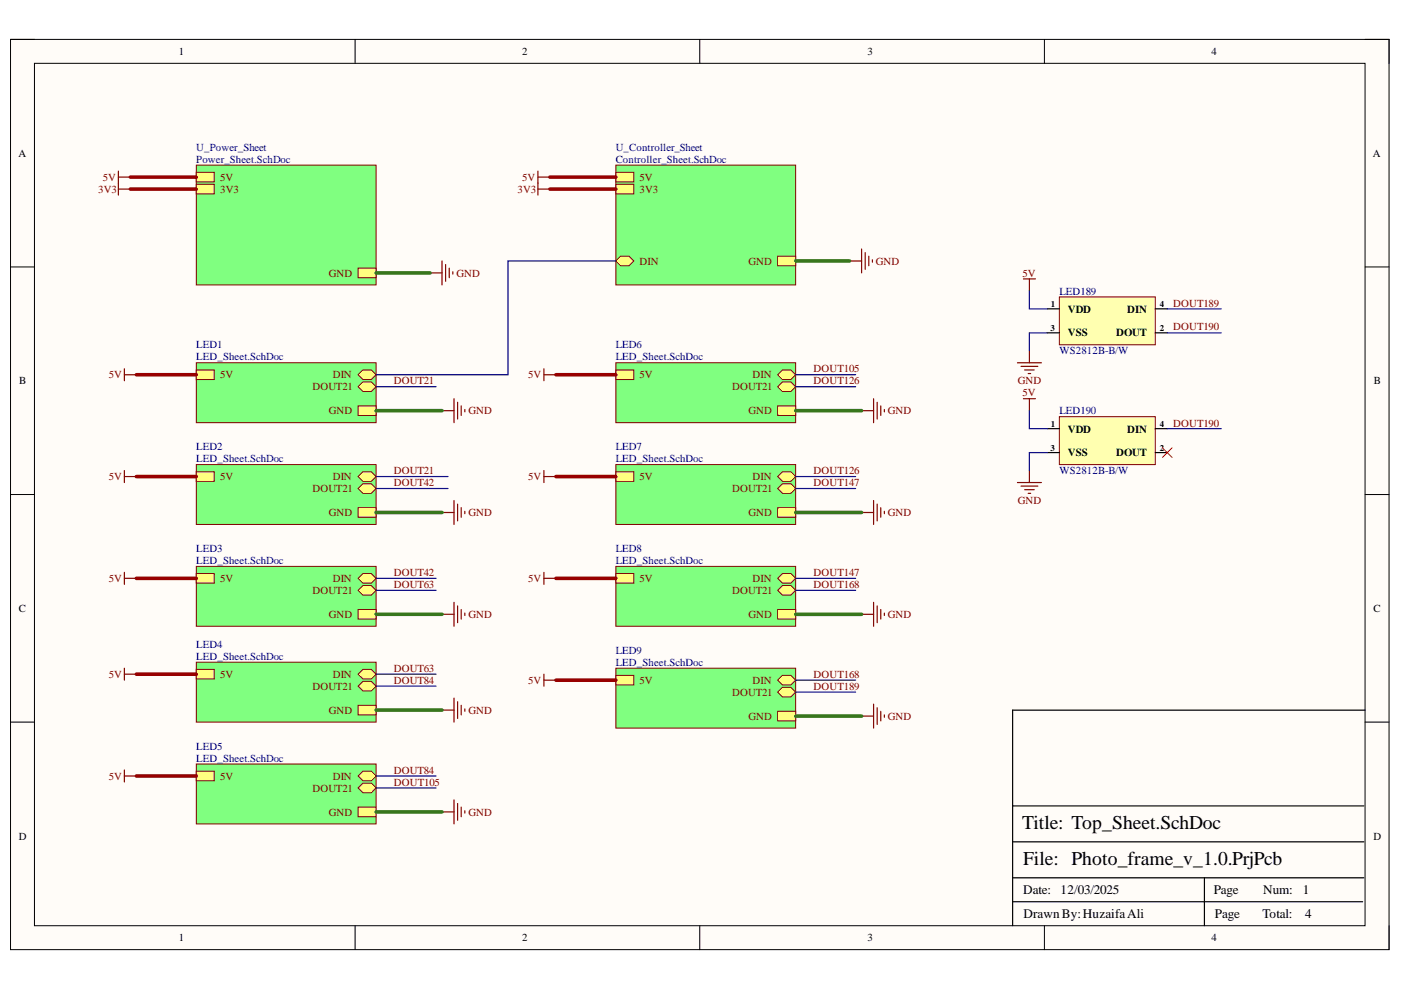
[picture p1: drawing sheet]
<svg xmlns="http://www.w3.org/2000/svg" width="297mm" height="210mm" viewBox="0 0 297 210" stroke-linecap="round" stroke-linejoin="round" font-family="sans-serif">
<path d="M2.2 8.4h292.3v192.9h-292.3z" fill-rule="evenodd" fill="#fffcf8"/>
<path d="M2.2 8.4h292.3v192.9h-292.3z" fill="none" stroke="#000" stroke-width=".21"/>
<path d="M7.3 13.4h282.1v182.9h-282.1z" fill-rule="evenodd" fill="#fffcf8"/>
<g fill="none" stroke="#000" stroke-width=".21">
<path d="M2.2 8.3h5.1M7.3 13.4h282.1v182.9h-282.1zM75.3 8.3v5.1M148.4 8.3v5.1M221.4 8.4v5M289.4 8.4h5.1v5M2.2 56.6h5.1M289.4 56.6h5.1M2.2 104.9h5.1M289.4 104.9h5.1M2.2 153.1h5.1M289.4 153.1h5.1"/>
<path d="M75.3 196.3v5M148.4 196.3v5M221.4 196.3v5M294.5 196.3v5"/>
</g>
<path d="M289.4 150.6h-74.7v45.7M214.7 178.5h74.5M214.7 170.9h74.5M214.7 191.2h74.2M214.7 186.1h74.5M255.4 186.1v10.2" fill="none" stroke="#000" stroke-width=".25"/>
<path d="M130.6 35h38.1v25.4h-38.1z" fill-rule="evenodd" fill="#80ff80"/>
<path d="M130.6 35h38.1v25.4h-38.1z" fill="none" stroke="#800000" stroke-width=".21"/>
<path d="M130.6 39.1h3.8v2h-3.8z" fill-rule="evenodd" fill="#ffff80"/>
<path d="M130.6 39.1h3.8v2h-3.8z" fill="none" stroke="#800000" stroke-width=".21"/>
<path d="M164.9 54.3h3.8v2h-3.8z" fill-rule="evenodd" fill="#ffff80"/>
<path d="M164.9 54.3h3.8v2h-3.8z" fill="none" stroke="#800000" stroke-width=".21"/>
<path d="M130.6 36.5h3.8v2.1h-3.8z" fill-rule="evenodd" fill="#ffff80"/>
<path d="M130.6 36.5h3.8v2.1h-3.8z" fill="none" stroke="#800000" stroke-width=".21"/>
<path d="M130.6 55.3l1-1h1.8l1 1-1 1h-1.8z" fill-rule="evenodd" fill="#ffff80"/>
<path d="M130.6 55.3l1-1h1.8l1 1-1 1h-1.8z" fill="none" stroke="#800000" stroke-width=".21"/>
<path d="M41.6 35h38.1v25.4h-38.1z" fill-rule="evenodd" fill="#80ff80"/>
<path d="M41.6 35h38.1v25.4h-38.1z" fill="none" stroke="#800000" stroke-width=".21"/>
<path d="M41.6 39.1h3.8v2h-3.8z" fill-rule="evenodd" fill="#ffff80"/>
<path d="M41.6 39.1h3.8v2h-3.8z" fill="none" stroke="#800000" stroke-width=".21"/>
<path d="M75.9 56.9h3.8v2h-3.8z" fill-rule="evenodd" fill="#ffff80"/>
<path d="M75.9 56.9h3.8v2h-3.8z" fill="none" stroke="#800000" stroke-width=".21"/>
<path d="M41.6 36.5h3.8v2.1h-3.8z" fill-rule="evenodd" fill="#ffff80"/>
<path d="M41.6 36.5h3.8v2.1h-3.8z" fill="none" stroke="#800000" stroke-width=".21"/>
<g fill="none" stroke="#800000" stroke-width=".25">
<path d="M25.1 36.3v5.1M25.1 37.6h2.5M114.1 37.6h2.5M114.1 36.3v5.1M25.1 40.1h2.5M91.2 57.9h2.5M93.7 55.3v5.1M94.5 56.1v3.5M95.2 56.9v2M96 57.6v.5M114.1 40.1h2.5M180.1 55.3h2.6"/>
<path d="M182.7 52.8v5.1M183.4 53.6v3.5M184.2 54.3v2M185 55.1v.5M26.4 78.2v2.5M26.4 79.5h2.5M93.7 87.1h2.6M96.3 84.5v5.1M97 85.3v3.5M97.8 86.1v2M98.6 86.8v.5"/>
</g>
<path d="M41.6 76.9h38.1v12.7h-38.1z" fill-rule="evenodd" fill="#80ff80"/>
<path d="M41.6 76.9h38.1v12.7h-38.1z" fill="none" stroke="#800000" stroke-width=".21"/>
<path d="M75.9 79.5l1-1.1h1.8l1 1.1-1 1h-1.8z" fill-rule="evenodd" fill="#ffff80"/>
<path d="M75.9 79.5l1-1.1h1.8l1 1.1-1 1h-1.8z" fill="none" stroke="#800000" stroke-width=".21"/>
<path d="M75.9 86.1h3.8v2h-3.8z" fill-rule="evenodd" fill="#ffff80"/>
<path d="M75.9 86.1h3.8v2h-3.8z" fill="none" stroke="#800000" stroke-width=".21"/>
<path d="M41.6 78.4h3.8v2.1h-3.8z" fill-rule="evenodd" fill="#ffff80"/>
<path d="M41.6 78.4h3.8v2.1h-3.8z" fill="none" stroke="#800000" stroke-width=".21"/>
<path d="M75.9 82l1-1h1.8l1 1-1 1h-1.8z" fill-rule="evenodd" fill="#ffff80"/>
<path d="M75.9 82l1-1h1.8l1 1-1 1h-1.8z" fill="none" stroke="#800000" stroke-width=".21"/>
<path d="M41.6 98.5h38.1v12.7h-38.1z" fill-rule="evenodd" fill="#80ff80"/>
<path d="M41.6 98.5h38.1v12.7h-38.1z" fill="none" stroke="#800000" stroke-width=".21"/>
<path d="M75.9 101l1-1h1.8l1 1-1 1.1h-1.8z" fill-rule="evenodd" fill="#ffff80"/>
<path d="M75.9 101l1-1h1.8l1 1-1 1.1h-1.8z" fill="none" stroke="#800000" stroke-width=".21"/>
<path d="M75.9 107.6h3.8v2.1h-3.8z" fill-rule="evenodd" fill="#ffff80"/>
<path d="M75.9 107.6h3.8v2.1h-3.8z" fill="none" stroke="#800000" stroke-width=".21"/>
<path d="M41.6 100h3.8v2.1h-3.8z" fill-rule="evenodd" fill="#ffff80"/>
<path d="M41.6 100h3.8v2.1h-3.8z" fill="none" stroke="#800000" stroke-width=".21"/>
<path d="M75.9 103.6l1-1h1.8l1 1-1 1h-1.8z" fill-rule="evenodd" fill="#ffff80"/>
<path d="M75.9 103.6l1-1h1.8l1 1-1 1h-1.8z" fill="none" stroke="#800000" stroke-width=".21"/>
<path d="M41.6 120.1h38.1v12.7h-38.1z" fill-rule="evenodd" fill="#80ff80"/>
<path d="M41.6 120.1h38.1v12.7h-38.1z" fill="none" stroke="#800000" stroke-width=".21"/>
<path d="M75.9 122.6l1-1h1.8l1 1-1 1h-1.8z" fill-rule="evenodd" fill="#ffff80"/>
<path d="M75.9 122.6l1-1h1.8l1 1-1 1h-1.8z" fill="none" stroke="#800000" stroke-width=".21"/>
<path d="M75.9 129.2h3.8v2.1h-3.8z" fill-rule="evenodd" fill="#ffff80"/>
<path d="M75.9 129.2h3.8v2.1h-3.8z" fill="none" stroke="#800000" stroke-width=".21"/>
<path d="M41.6 121.6h3.8v2h-3.8z" fill-rule="evenodd" fill="#ffff80"/>
<path d="M41.6 121.6h3.8v2h-3.8z" fill="none" stroke="#800000" stroke-width=".21"/>
<path d="M75.9 125.2l1-1.1h1.8l1 1.1-1 1h-1.8z" fill-rule="evenodd" fill="#ffff80"/>
<path d="M75.9 125.2l1-1.1h1.8l1 1.1-1 1h-1.8z" fill="none" stroke="#800000" stroke-width=".21"/>
<g fill="none" stroke="#800000" stroke-width=".25">
<path d="M26.4 99.8v2.5M26.4 101h2.5M93.7 108.7h2.6M96.3 106.1v5.1M97 106.9v3.5M97.8 107.6v2.1M98.6 108.4v.5M26.4 121.4v2.5M26.4 122.6h2.5M93.7 130.2h2.6M96.3 127.7v5.1M97 128.5v3.5"/>
<path d="M97.8 129.2v2.1M98.6 130v.5"/>
</g>
<path d="M41.6 140.4h38.1v12.7h-38.1z" fill-rule="evenodd" fill="#80ff80"/>
<path d="M41.6 140.4h38.1v12.7h-38.1z" fill="none" stroke="#800000" stroke-width=".21"/>
<path d="M75.9 142.9l1-1h1.8l1 1-1 1.1h-1.8z" fill-rule="evenodd" fill="#ffff80"/>
<path d="M75.9 142.9l1-1h1.8l1 1-1 1.1h-1.8z" fill="none" stroke="#800000" stroke-width=".21"/>
<path d="M75.9 149.5h3.8v2.1h-3.8z" fill-rule="evenodd" fill="#ffff80"/>
<path d="M75.9 149.5h3.8v2.1h-3.8z" fill="none" stroke="#800000" stroke-width=".21"/>
<path d="M41.6 141.9h3.8v2.1h-3.8z" fill-rule="evenodd" fill="#ffff80"/>
<path d="M41.6 141.9h3.8v2.1h-3.8z" fill="none" stroke="#800000" stroke-width=".21"/>
<path d="M75.9 145.5l1-1h1.8l1 1-1 1h-1.8z" fill-rule="evenodd" fill="#ffff80"/>
<path d="M75.9 145.5l1-1h1.8l1 1-1 1h-1.8z" fill="none" stroke="#800000" stroke-width=".21"/>
<path d="M26.4 141.7v2.5M26.4 142.9h2.5M93.7 150.6h2.6M96.3 148v5.1M97 148.8v3.5M97.8 149.5v2.1M98.6 150.3v.5" fill="none" stroke="#800000" stroke-width=".25"/>
<path d="M41.6 162h38.1v12.7h-38.1z" fill-rule="evenodd" fill="#80ff80"/>
<path d="M41.6 162h38.1v12.7h-38.1z" fill="none" stroke="#800000" stroke-width=".21"/>
<path d="M75.9 164.5l1-1h1.8l1 1-1 1h-1.8z" fill-rule="evenodd" fill="#ffff80"/>
<path d="M75.9 164.5l1-1h1.8l1 1-1 1h-1.8z" fill="none" stroke="#800000" stroke-width=".21"/>
<path d="M75.9 171.1h3.8v2.1h-3.8z" fill-rule="evenodd" fill="#ffff80"/>
<path d="M75.9 171.1h3.8v2.1h-3.8z" fill="none" stroke="#800000" stroke-width=".21"/>
<path d="M41.6 163.5h3.8v2h-3.8z" fill-rule="evenodd" fill="#ffff80"/>
<path d="M41.6 163.5h3.8v2h-3.8z" fill="none" stroke="#800000" stroke-width=".21"/>
<path d="M75.9 167.1l1-1.1h1.8l1 1.1-1 1h-1.8z" fill-rule="evenodd" fill="#ffff80"/>
<path d="M75.9 167.1l1-1.1h1.8l1 1.1-1 1h-1.8z" fill="none" stroke="#800000" stroke-width=".21"/>
<path d="M26.4 163.3v2.5M26.4 164.5h2.5M93.7 172.1h2.6M96.3 169.6v5.1M97 170.4v3.5M97.8 171.1v2.1M98.6 171.9v.5" fill="none" stroke="#800000" stroke-width=".25"/>
<path d="M130.6 76.9h38.1v12.7h-38.1z" fill-rule="evenodd" fill="#80ff80"/>
<path d="M130.6 76.9h38.1v12.7h-38.1z" fill="none" stroke="#800000" stroke-width=".21"/>
<path d="M164.9 79.5l1-1.1h1.8l1 1.1-1 1h-1.8z" fill-rule="evenodd" fill="#ffff80"/>
<path d="M164.9 79.5l1-1.1h1.8l1 1.1-1 1h-1.8z" fill="none" stroke="#800000" stroke-width=".21"/>
<path d="M164.9 86.1h3.8v2h-3.8z" fill-rule="evenodd" fill="#ffff80"/>
<path d="M164.9 86.1h3.8v2h-3.8z" fill="none" stroke="#800000" stroke-width=".21"/>
<path d="M130.6 78.4h3.8v2.1h-3.8z" fill-rule="evenodd" fill="#ffff80"/>
<path d="M130.6 78.4h3.8v2.1h-3.8z" fill="none" stroke="#800000" stroke-width=".21"/>
<path d="M165.9 81h1.8l1 1-1 1h-1.8l-1-1z" fill-rule="evenodd" fill="#ffff80"/>
<path d="M165.9 81h1.8l1 1-1 1h-1.8l-1-1z" fill="none" stroke="#800000" stroke-width=".21"/>
<path d="M115.3 78.2v2.5M115.3 79.5h2.6M182.7 87.1h2.5M185.2 84.5v5.1M186 85.3v3.5M186.7 86.1v2M187.5 86.8v.5" fill="none" stroke="#800000" stroke-width=".25"/>
<path d="M130.6 98.5h38.1v12.7h-38.1z" fill-rule="evenodd" fill="#80ff80"/>
<path d="M130.6 98.5h38.1v12.7h-38.1z" fill="none" stroke="#800000" stroke-width=".21"/>
<path d="M165.9 100h1.8l1 1-1 1.1h-1.8l-1-1.1z" fill-rule="evenodd" fill="#ffff80"/>
<path d="M165.9 100h1.8l1 1-1 1.1h-1.8l-1-1.1z" fill="none" stroke="#800000" stroke-width=".21"/>
<path d="M164.9 107.6h3.8v2.1h-3.8z" fill-rule="evenodd" fill="#ffff80"/>
<path d="M164.9 107.6h3.8v2.1h-3.8z" fill="none" stroke="#800000" stroke-width=".21"/>
<path d="M130.6 100h3.8v2.1h-3.8z" fill-rule="evenodd" fill="#ffff80"/>
<path d="M130.6 100h3.8v2.1h-3.8z" fill="none" stroke="#800000" stroke-width=".21"/>
<path d="M164.9 103.6l1-1h1.8l1 1-1 1h-1.8z" fill-rule="evenodd" fill="#ffff80"/>
<path d="M164.9 103.6l1-1h1.8l1 1-1 1h-1.8z" fill="none" stroke="#800000" stroke-width=".21"/>
<path d="M115.3 99.8v2.5M115.3 101h2.6M182.7 108.7h2.5M185.2 106.1v5.1M186 106.9v3.5M186.7 107.6v2.1M187.5 108.4v.5" fill="none" stroke="#800000" stroke-width=".25"/>
<path d="M130.6 120.1h38.1v12.7h-38.1z" fill-rule="evenodd" fill="#80ff80"/>
<path d="M130.6 120.1h38.1v12.7h-38.1z" fill="none" stroke="#800000" stroke-width=".21"/>
<path d="M164.9 122.6l1-1h1.8l1 1-1 1h-1.8z" fill-rule="evenodd" fill="#ffff80"/>
<path d="M164.9 122.6l1-1h1.8l1 1-1 1h-1.8z" fill="none" stroke="#800000" stroke-width=".21"/>
<path d="M164.9 129.2h3.8v2.1h-3.8z" fill-rule="evenodd" fill="#ffff80"/>
<path d="M164.9 129.2h3.8v2.1h-3.8z" fill="none" stroke="#800000" stroke-width=".21"/>
<path d="M130.6 121.6h3.8v2h-3.8z" fill-rule="evenodd" fill="#ffff80"/>
<path d="M130.6 121.6h3.8v2h-3.8z" fill="none" stroke="#800000" stroke-width=".21"/>
<path d="M164.9 125.2l1-1.1h1.8l1 1.1-1 1h-1.8z" fill-rule="evenodd" fill="#ffff80"/>
<path d="M164.9 125.2l1-1.1h1.8l1 1.1-1 1h-1.8z" fill="none" stroke="#800000" stroke-width=".21"/>
<path d="M115.3 121.4v2.5M115.3 122.6h2.6M182.7 130.2h2.5M185.2 127.7v5.1M186 128.5v3.5M186.7 129.2v2.1M187.5 130v.5" fill="none" stroke="#800000" stroke-width=".25"/>
<path d="M130.6 141.7h38.1v12.7h-38.1z" fill-rule="evenodd" fill="#80ff80"/>
<path d="M130.6 141.7h38.1v12.7h-38.1z" fill="none" stroke="#800000" stroke-width=".21"/>
<path d="M164.9 144.2l1-1h1.8l1 1-1 1h-1.8z" fill-rule="evenodd" fill="#ffff80"/>
<path d="M164.9 144.2l1-1h1.8l1 1-1 1h-1.8z" fill="none" stroke="#800000" stroke-width=".21"/>
<path d="M164.9 150.8h3.8v2h-3.8z" fill-rule="evenodd" fill="#ffff80"/>
<path d="M164.9 150.8h3.8v2h-3.8z" fill="none" stroke="#800000" stroke-width=".21"/>
<path d="M130.6 143.2h3.8v2h-3.8z" fill-rule="evenodd" fill="#ffff80"/>
<path d="M130.6 143.2h3.8v2h-3.8z" fill="none" stroke="#800000" stroke-width=".21"/>
<path d="M164.9 146.8l1-1.1h1.8l1 1.1-1 1h-1.8z" fill-rule="evenodd" fill="#ffff80"/>
<path d="M164.9 146.8l1-1.1h1.8l1 1.1-1 1h-1.8z" fill="none" stroke="#800000" stroke-width=".21"/>
<g fill="none" stroke="#800000" stroke-width=".25">
<path d="M217 59.1h2.5M218.3 59.1v2.6M215.7 76.9h5.1M216.5 77.7h3.5M217.2 78.4h2.1M218 79.2h.5M218.3 74.4v2.5M115.3 142.9v2.6M115.3 144.2h2.6M182.7 151.8h2.5M185.2 149.3v5.1M186 150.1v3.5"/>
<path d="M186.7 150.8v2M187.5 151.6v.5"/>
</g>
<path d="M224.6 63h20.3v10.1h-20.3z" fill-rule="evenodd" fill="#ffffb0"/>
<path d="M224.6 63h20.3v10.1h-20.3z" fill="none" stroke="#800000" stroke-width=".21"/>
<path d="M222.1 65.5h2.5M222.1 70.6h2.5M244.9 65.5h2.6M244.9 70.6h2.6" fill="none" stroke="#000" stroke-width=".25"/>
<path d="M217 84.5h2.5M218.3 84.5v2.6M218.3 99.8v2.5M215.7 102.3h5.1M216.5 103.1h3.5M217.2 103.8h2.1M218 104.6h.5" fill="none" stroke="#800000" stroke-width=".25"/>
<path d="M224.6 88.3h20.3v10.2h-20.3z" fill-rule="evenodd" fill="#ffffb0"/>
<path d="M224.6 88.3h20.3v10.2h-20.3z" fill="none" stroke="#800000" stroke-width=".21"/>
<path d="M222.1 90.9h2.5M222.1 96h2.5M244.9 90.9h2.6M244.9 96h2.6" fill="none" stroke="#000" stroke-width=".25"/>
<g fill="none" stroke="#980000" stroke-width=".76">
<path d="M27.6 37.6h14M116.6 37.6h14M27.6 40.1h14M116.6 40.1h14M28.9 79.5h12.7M117.9 79.5h12.7M28.9 101h12.7M117.9 101h12.7M28.9 122.6h12.7M117.9 122.6h12.7M28.9 142.9h12.7M117.9 144.2h12.7"/>
<path d="M28.9 164.5h12.7"/>
</g>
<path d="M79.7 57.9h11.5M168.7 55.3h11.4M79.7 87.1h14M168.7 87.1h14M79.7 108.7h14M168.7 108.7h14M79.7 130.2h14M168.7 130.2h14M79.7 150.6h14M168.7 151.8h14M79.7 172.1h14" fill="none" stroke="#38761d" stroke-width=".76"/>
<g fill="none" stroke="#000080" stroke-width=".25">
<path d="M130.6 55.3h-22.9v24.2h-28M168.7 79.5h12.7M218.3 61.7v3.8h3.8M222.1 70.6h-3.8v3.8M247.5 70.6h11.4M247.5 65.5h11.4M79.7 82h12.7M168.7 82h12.7M218.3 87.1v3.8h3.8M222.1 96h-3.8v3.8M247.5 90.9h11.4M79.7 101h15.3"/>
<path d="M79.7 103.6h15.3M168.7 101h12.7M168.7 103.6h12.7M79.7 122.6h12.7M79.7 125.2h12.7M168.7 125.2h12.7M168.7 122.6h12.7M79.7 142.9h12.7M79.7 145.5h12.7M168.7 144.2h12.7M168.7 146.8h12.7M79.7 164.5h12.7"/>
<path d="M79.7 167.1h12.7"/>
</g>
<path d="M246.5 94.9l2 2.1M248.5 94.9l-2 2.1" fill="none" stroke="#f00" stroke-width=".21"/>
<g font-size="4.1">
<text x="216.7" y="175.8">Title: Top_Sheet.SchDoc</text>
<text x="216.9" y="183.4">File: Photo_frame_v_1.0.PrjPcb</text>
</g>
<g font-size="2.8">
<text x="216.9" y="189.6">Date:</text>
<text x="224.9" y="189.6">12/03/2025</text>
<text x="257.3" y="189.6">Page</text>
<text x="267.8" y="189.6">Num:</text>
<text x="276.2" y="189.6">1</text>
<text x="217" y="194.7">DrawnBy:HuzaifaAli</text>
<text x="257.6" y="194.7">Page</text>
<text x="267.7" y="194.7">Total:</text>
<text x="276.7" y="194.7">4</text>
</g>
<g font-size="2.3">
<text x="37.9" y="11.7">1</text>
<text x="110.7" y="11.7">2</text>
<text x="183.9" y="11.7">3</text>
<text x="256.8" y="11.7">4</text>
<text x="3.9" y="33.3">A</text>
<text x="291.1" y="33.3">A</text>
<text x="226.4" y="66.3">VDD</text>
<text x="226.4" y="71.3">VSS</text>
<text x="236.6" y="71.3">DOUT</text>
<text x="239" y="66.3">DIN</text>
<text x="4.1" y="81.5">B</text>
<text x="291.3" y="81.5">B</text>
<text x="226.4" y="91.7">VDD</text>
<text x="239" y="91.7">DIN</text>
<text x="226.4" y="96.8">VSS</text>
<text x="236.6" y="96.8">DOUT</text>
<text x="4" y="129.7">C</text>
<text x="291.2" y="129.7">C</text>
<text x="4" y="178">D</text>
<text x="291.2" y="178">D</text>
<text x="37.9" y="199.6">1</text>
<text x="110.7" y="199.6">2</text>
<text x="183.9" y="199.6">3</text>
<text x="256.8" y="199.6">4</text>
</g>
<g font-size="2.3" fill="#000080">
<text x="41.6" y="32">U_Power_Sheet</text>
<text x="41.6" y="34.6">Power_Sheet.SchDoc</text>
<text x="130.5" y="32">U_Controller_Sheet</text>
<text x="130.5" y="34.6">Controller_Sheet.SchDoc</text>
<text x="224.6" y="62.5">LED189</text>
<text x="41.6" y="73.9">LED1</text>
<text x="41.6" y="76.4">LED_Sheet.SchDoc</text>
<text x="130.5" y="73.9">LED6</text>
<text x="130.5" y="76.4">LED_Sheet.SchDoc</text>
<text x="224.6" y="75.1">WS2812B-B/W</text>
<text x="224.6" y="87.8">LED190</text>
<text x="41.6" y="95.5">LED2</text>
<text x="130.5" y="95.5">LED7</text>
<text x="41.6" y="98.1">LED_Sheet.SchDoc</text>
<text x="130.5" y="98.1">LED_Sheet.SchDoc</text>
<text x="224.6" y="100.6">WS2812B-B/W</text>
<text x="41.6" y="117.1">LED3</text>
<text x="41.6" y="119.6">LED_Sheet.SchDoc</text>
<text x="130.5" y="117.1">LED8</text>
<text x="130.5" y="119.6">LED_Sheet.SchDoc</text>
<text x="41.6" y="137.4">LED4</text>
<text x="41.6" y="139.9">LED_Sheet.SchDoc</text>
<text x="130.5" y="138.6">LED9</text>
<text x="130.5" y="141.2">LED_Sheet.SchDoc</text>
<text x="41.6" y="159">LED5</text>
<text x="41.6" y="161.5">LED_Sheet.SchDoc</text>
</g>
<g font-size="2.3" fill="#800000">
<text x="20.8" y="40.9">3V3</text>
<text x="21.8" y="38.4">5V</text>
<text x="46.7" y="40.9">3V3</text>
<text x="46.7" y="38.4">5V</text>
<text x="109.7" y="40.9">3V3</text>
<text x="110.7" y="38.4">5V</text>
<text x="135.6" y="40.9">3V3</text>
<text x="135.6" y="38.4">5V</text>
<text x="69.7" y="58.7">GND</text>
<text x="96.8" y="58.7">GND</text>
<text x="135.6" y="56.1">DIN</text>
<text x="158.7" y="56.1">GND</text>
<text x="185.7" y="56.1">GND</text>
<text x="216.8" y="58.7">5V</text>
<text x="248.7" y="65">DOUT189</text>
<text x="248.7" y="70.1">DOUT190</text>
<text x="23.1" y="80.2">5V</text>
<text x="46.7" y="80.2">5V</text>
<text x="66.2" y="82.8">DOUT21</text>
<text x="70.6" y="80.2">DIN</text>
<text x="83.5" y="81.5">DOUT21</text>
<text x="112" y="80.2">5V</text>
<text x="135.6" y="80.2">5V</text>
<text x="155.2" y="82.8">DOUT21</text>
<text x="159.6" y="80.2">DIN</text>
<text x="172.5" y="78.9">DOUT105</text>
<text x="172.5" y="81.5">DOUT126</text>
<text x="215.8" y="81.5">GND</text>
<text x="69.7" y="87.8">GND</text>
<text x="99.3" y="87.8">GND</text>
<text x="158.7" y="87.8">GND</text>
<text x="188.2" y="87.8">GND</text>
<text x="216.8" y="84">5V</text>
<text x="248.7" y="90.4">DOUT190</text>
<text x="23.1" y="101.9">5V</text>
<text x="46.7" y="101.9">5V</text>
<text x="70.6" y="101.9">DIN</text>
<text x="83.5" y="100.6">DOUT21</text>
<text x="112" y="101.9">5V</text>
<text x="135.6" y="101.9">5V</text>
<text x="159.6" y="101.9">DIN</text>
<text x="172.5" y="100.6">DOUT126</text>
<text x="66.2" y="104.4">DOUT21</text>
<text x="83.5" y="103.1">DOUT42</text>
<text x="155.2" y="104.4">DOUT21</text>
<text x="172.5" y="103.1">DOUT147</text>
<text x="215.8" y="106.9">GND</text>
<text x="69.7" y="109.5">GND</text>
<text x="99.3" y="109.5">GND</text>
<text x="158.7" y="109.5">GND</text>
<text x="188.2" y="109.5">GND</text>
<text x="23.1" y="123.4">5V</text>
<text x="46.7" y="123.4">5V</text>
<text x="66.2" y="125.9">DOUT21</text>
<text x="70.6" y="123.4">DIN</text>
<text x="83.5" y="122.1">DOUT42</text>
<text x="83.5" y="124.7">DOUT63</text>
<text x="112" y="123.4">5V</text>
<text x="135.6" y="123.4">5V</text>
<text x="155.2" y="125.9">DOUT21</text>
<text x="159.6" y="123.4">DIN</text>
<text x="172.5" y="122.1">DOUT147</text>
<text x="172.5" y="124.7">DOUT168</text>
<text x="69.7" y="131">GND</text>
<text x="99.3" y="131">GND</text>
<text x="158.7" y="131">GND</text>
<text x="188.2" y="131">GND</text>
<text x="23.1" y="143.7">5V</text>
<text x="46.7" y="143.7">5V</text>
<text x="70.6" y="143.7">DIN</text>
<text x="83.5" y="142.4">DOUT63</text>
<text x="172.5" y="143.7">DOUT168</text>
<text x="66.2" y="146.2">DOUT21</text>
<text x="83.5" y="145">DOUT84</text>
<text x="112" y="145">5V</text>
<text x="135.6" y="145">5V</text>
<text x="155.2" y="147.5">DOUT21</text>
<text x="159.6" y="145">DIN</text>
<text x="172.5" y="146.2">DOUT189</text>
<text x="69.7" y="151.4">GND</text>
<text x="99.3" y="151.4">GND</text>
<text x="158.7" y="152.7">GND</text>
<text x="188.2" y="152.7">GND</text>
<text x="23.1" y="165.3">5V</text>
<text x="46.7" y="165.3">5V</text>
<text x="66.2" y="167.9">DOUT21</text>
<text x="70.6" y="165.3">DIN</text>
<text x="83.5" y="164.1">DOUT84</text>
<text x="83.5" y="166.6">DOUT105</text>
<text x="69.7" y="172.9">GND</text>
<text x="99.3" y="172.9">GND</text>
</g>
<g font-size="1.9">
<text x="222.8" y="65.1">1</text>
<text x="245.9" y="65.1">4</text>
<text x="222.7" y="70.2">3</text>
<text x="245.9" y="70.2">2</text>
<text x="222.7" y="95.6">3</text>
<text x="222.8" y="90.5">1</text>
<text x="245.9" y="95.6">2</text>
<text x="245.9" y="90.5">4</text>
</g>
</svg>
